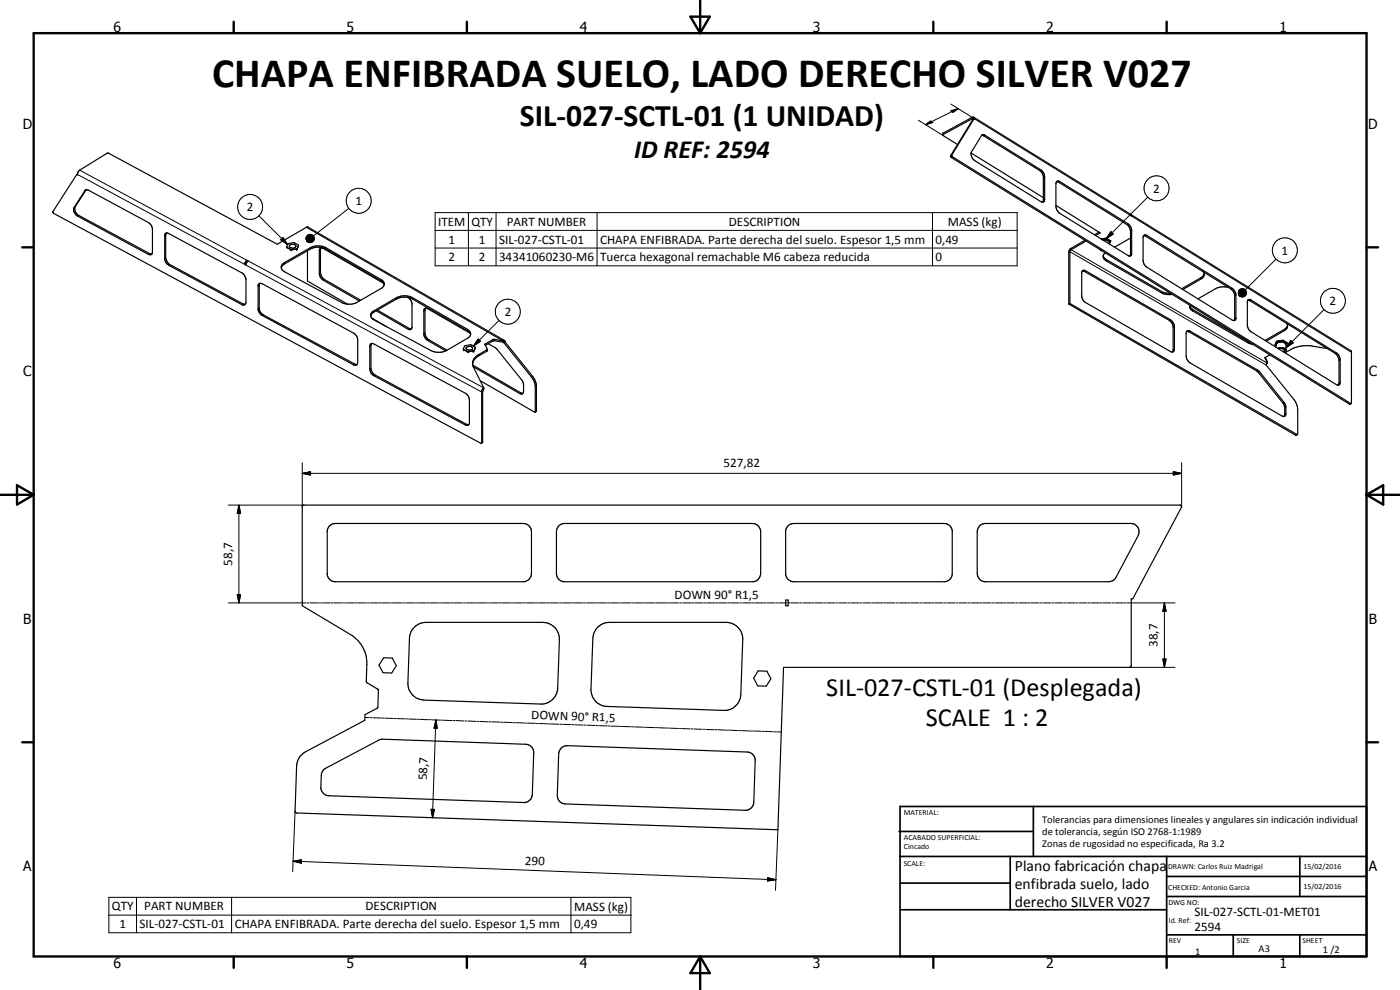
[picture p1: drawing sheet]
<svg xmlns="http://www.w3.org/2000/svg" width="420mm" height="297mm" viewBox="0 0 420 297" stroke-linecap="round" stroke-linejoin="round" font-family="sans-serif">
<g fill="none" stroke="#000" stroke-width=".35">
<path d="M292.1 35.8l-.4-.2-8.8 4.8M292.3 35.7l-.4 .2-6.6 10.8 .2 .5 119.5 74.1 .5-.2M292.3 35.7l-6.6 10.8 .1 .5 119.7 74.1M292.3 35.2l46.9 29.2M292.3 35.2h-.6l-8.8 4.8 .1 .6 4.3 2.7M292.3 35.2l.2 .7-.2-.2M23 52.4l.2 .1 .2-.8 .5-.6 8.2-5.1h.5l50.6 27.3 9.2-5.2 59 34.1M23 52.4l-7.1 11.1 .2 .5 128.4 69M23.2 52.2l-.2 .2M25.6 57.1h.9l18.4 10 .6 .6 .3 .8v7.3a.76 .76 0 0 1-1.3 .5l-21.2-11.4a2.09 2.09 0 0 1-1.1-2.6zM25.9 56.9l-3.3 5.2a2.23 2.23 0 0 0 1.1 2.5l21.2 11.5 .6 .1M291.4 45.9l21.7 13.4"/>
<path d="M294.6 40.6l.6 .2 16.8 10.3 .6 .6 .5 1.3v7.2l-.1 .4M294.7 40.5l.6-.1 17.7 11.1 .5 1.5v6.8a.69 .69 0 0 1-.3 .8 .69 .69 0 0 1-.8-.1l-19.8-12.3a2.44 2.44 0 0 1-1.1-2.6zM317.1 54.5l.6 .2 20.8 12.9 .6 1 .2 .8v6.8l-.2 .6M317.2 54.4l.8 .1 20.9 13 .7 1.5v7.2a.65 .65 0 0 1-.4 .6 .65 .65 0 0 1-.7-.1l-20.7-12.8-.6-.9-.3-1.1v-6.8zM49.6 70.1l.4-.2 .6 .2 22.2 11.9 .6 .6 .4 1.3v6.8a.79 .79 0 0 1-.4 .7 .79 .79 0 0 1-.8 0l-22.4-12.1-.8-1.5zM49.9 69.9l-.2 .6v6.8l.5 1.3 .5 .6 22.2 12 .7 .1M73.8 79.1l-.4 .2M73.8 79.1l.1 .1M73.9 79.1l-.1 .4-.4-.2M74.1 78.5h.1M74.1 78.1l.4 .2-.3 .2M74.1 78.1v.4"/>
<path d="M74.1 78.1l-.5 .6-.2 .6M74.1 78.5l-.3 .6M74.2 78.5l-.3 .6M84.8 79.2l8.3-4.9a5.1 5.1 0 0 1 4.7 0l16.5 9.6a1.43 1.43 0 0 1 1 1.3 1.43 1.43 0 0 1-1 1.4l-7.2 4.1a5.1 5.1 0 0 1-4.6 .1l-17-9.2a1.43 1.43 0 0 1-.7-2.4zM86 74l.1 .3M86 74l.1 .1M86.1 74.2v.1M86.1 74.3l1.1 .5M86.1 74.3h.1M86.9 73.6l.5-.3h.8a.6 .6 0 0 1 .6 .7 .6 .6 0 0 1-.8 .5 .71 .71 0 0 1-.8-.1 .71 .71 0 0 1-.3-.8zM87.2 74.8l.3 .1M87.3 74.9l.1 .1"/>
<path d="M87.4 74.9v.1M88.9 74.7l-1.4 .2M89.2 74.6l-.3 .1M89.2 74.5l-.3 .2M89.2 74.5v.1M89.6 73.7l-.4 .8M89.6 73.7l-.1-.2a2.44 2.44 0 0 0-3-.3l-.5 .8M92.3 75.2v9.1l12 7M96.4 74.4l-.2 .6v6.8a2.63 2.63 0 0 0 1.2 2.1l10.8 6.2M96.4 74.4h.4l18.3 10.6M96.4 74.4l-.6 .6v7.3l.5 1 .7 .8 10.9 6.2M316.9 61.6l13.3 8.3-1.4 .8"/>
<path d="M325.6 72.1l-4.3 2.5-.6 1v15.6M326 72.3l-4.9 2.9v15.9M329.8 69.6l-1.3 .8M330.1 74.9l.6 .4M330.6 71.8l1.3-.2 1.1 .7M331 72a1.72 1.72 0 0 1 1.9 .7v.5M331.1 76.8l.1 .7 .6 .6 16.8 9.7 1.5 .5h1.7M331.1 76.8l.7 1 17.1 9.8 2.4 .4M331.7 75.9l-.6 .9M331.8 71.6h.2M331.8 71.6l-1.2 .2M331.8 71.6l-.7 .4"/>
<path d="M332 71.6v.1M332 71.6l1 .7M332 71.7l.6 .6h.4M333 72.3h.1M333 72.3l-.1 .6M339.2 64.4h.3l.1 .5zM339.3 71.4l-4.8 2.8M339.4 64.4l66 40.8 .2 .3-.1 15.6M343.2 70.7l.6 .2 26 16.1 .7 1.5v7.3l-.1 .4M343.3 70.7l.4 .1M343.3 70.6l.5-.1 .4 .2 25.8 16 .5 .6 .4 1-.1 7.7-.3 .2-.5-.1-25.8-15.9a2.52 2.52 0 0 1-1.1-1.8v-7.3zM77.6 85.3l.5-.3 .6 .1 27.6 15 .7 .8 .3 1v6.9a.78 .78 0 0 1-.3 .7 .78 .78 0 0 1-.9 0l-27.7-15-.5-.6-.4-1v-7.3z"/>
<path d="M78 85l-.2 .4v7.3l.6 1.3 28.2 15.3 .5 .1M84.4 80.4l.2-.5 .8-.7 7.7-4.5a5.1 5.1 0 0 1 4.7 0l16.5 9.5 .8 .8M111.2 94.8l.5-.8 .5-.4 6.8-3.9a5.2 5.2 0 0 1 4.8 0l16.5 9.5 .6 .5 .3 .7M111.6 95.4l4.5 2.7M111.7 93.6l7.3-4.3a5.6 5.6 0 0 1 4.8 0l16.5 9.5a1.43 1.43 0 0 1 1 1.4 1.43 1.43 0 0 1-1 1.3l-6.3 3.7a5.2 5.2 0 0 1-4.6 0l-17.1-9.2a1.44 1.44 0 0 1-.6-2.4zM112.9 93.3l9.6 5.5 .6 .1 .4-.2M113.3 93l9.8 5.7h.4M115.1 85l.2 .4M122.5 89.2l.6 .6 .5 1.2v7.3l-.1 .4M127.7 92.5l-.2 .4v7.3l.3 .8 .7 .8 5.6 3.3M141 99.9l-12.7-7.3a.67 .67 0 0 0-.7-.1 .67 .67 0 0 0-.4 .6v7.3l.4 1 .7 .8 5.5 3.1M320.7 91.2l68.2 39.4 .5-.2"/>
<path d="M321.1 91.1l68.3 39.3M321.1 91.1l-.4 .1M324.8 81.3l.4-.2 .6 .1 25.4 14.7a2.68 2.68 0 0 1 1.3 2.1v6.8a.75 .75 0 0 1-.4 .7 .75 .75 0 0 1-.9 0l-25.6-14.9-.6-.6-.4-1zM324.8 81.3h.4l26.1 15.1 .8 1.6v7.2l-.2 .4M356.1 99.4l.7 .2 20.3 11.7 8 9.8a4.6 4.6 0 0 1 .5 3.2l-.3 .7M356.1 99.4l.8-.2 20.7 12 8 10 .3 .7v2.6l-.6 .5-.6-.2-27.5-15.9a2.63 2.63 0 0 1-1.2-2.1v-6.8zM357 91.7l.3 .7 .7 .5 16.9 9.7M357.1 91.6l.1 .9 .8 .8 16.5 9.5 1.6 .5M361.1 81.6a1.42 1.42 0 0 1-.6 2.1l-5.5 3.2M361.4 82.2l-.9 1.1-5.9 3.4M368.8 86.3a5.2 5.2 0 0 0-4 .3l-5.3 3.1M374.5 90l.6 .2 26 16.2 .6 1 .2 .7v6.8l-.3 .7"/>
<path d="M374.6 90l.3-.2 .6 .2 25.6 15.9a2.75 2.75 0 0 1 1.1 2v6.8l-.3 .7-.4 .2-26.4-16.4-.8-1.5v-7.2zM386.2 97.1a1.42 1.42 0 0 1-.7 2.1l-5.5 3.2M386.4 97.6l-.7 1-6.1 3.6M111.2 103.3l.4-.3 .6 .2 27.9 15.1 .8 1.5v7.2l-.2 .4-.2 .2-.9-.1-27.8-15.1-.6-.9-.2-.8v-6.8zM111.5 103.1l-.2 .4v7.2l.3 .8 .7 .9 27.7 14.9 .7 .1M139.1 104.6l.6-.9a2.56 2.56 0 0 1 2.9 .5l-.3 1M139.1 104.6v.3M139.1 104.6v.1M139.1 104.7v.2M139.1 104.9l1.1 .6M140 104.2a.97 .97 0 0 1 1.1-.4 .97 .97 0 0 1 .7 1 1.19 1.19 0 0 1-1.9-.4zM140.2 105.5h.2"/>
<path d="M140.2 105.5h.4M140.2 105.5h.1M140.4 105.5h.2M140.4 105.5v.1M141.8 109.5l14.7 8.5h.4M142 105.3l-1.4 .2M142.2 105.2l-.2 .1M142.3 105.2l-.3 .1M142.3 105.2h-.1M144.2 114.3l16.4 9.4M145.2 116.4l-.3 1v15.3l-.4 .3M145.2 116.4l-.6 1-.1 15.6"/>
<path d="M146.3 104.8l-.2 .1a11.1 11.1 0 0 0-3.7 2.5 2.35 2.35 0 0 0-.3 2.7l3.1 6.3M146.5 103.1l2.5 1.5 7.7 9.6 .4 1.2-.1 2.6-.5 .2-.6-.1-13.9-8.1M150.9 102.6l-2.9-.4-2.3 1.4M150.9 102.2l-2.7-.4-2.6 1.4 .7 1.6-.2 .6a9.4 9.4 0 0 0-3.7 2.5l-.6 1.4M150.9 102.2v.4M150.9 102.6h.3v.2M150.9 102.2h.4l.3 .4M151.2 102.8l9 11.4 .4 1.5v8M151.6 102.6l8.2 10.3 .9 1.5 .3 1.2v7.8l-.4 .3M151.6 102.6l-.4 .2M379.8 107.2l.6 1.8M380.4 109l-.4 .6 8.3 10.2 1 1.9 .2 1.2-.1 7.5"/>
<path d="M381.1 106.5l-1.3 .7M382.9 103.4l.1 .2M382.9 103.4h.1M383 103.4h-.1M383.1 103.3l-.1 .9M383.1 103.3l-.1 .1M383.2 102.5l-.3 .9M383.2 102.5l-.1 .8M383.4 102.4l-.2 .1M383.4 102.5h-.2M383.4 102.4v.1M383.4 102.5l.7 .1"/>
<path d="M383.5 104.5a1.65 1.65 0 0 1 2.5 .7M383.8 104.7a1.05 1.05 0 0 1 1.6 .6l-.2 .3M384.1 102.6l1.4 .3M384.1 102.6l-.5 .1-.5 .6M384.8 102.2h.2M384.8 102.2v.1M384.8 102.2l-1.4 .2M384.8 102.3l-.5 .3M385 102.2v.1M385 102.2l1.1 .8M385 102.3l.5 .6M385.5 102.9h.6"/>
<path d="M385.5 102.9l.5 .6M386 105.2l-.5 .6M386 103.4v.1M386.1 103l-1.1-.8-1.7 .2-.4 1.1M386.1 103l-.1 2.2M398.3 104.6l-4.3-.7a10.3 10.3 0 0 0-8.3 2M90.9 151.6h263.4l.3 .5-14.6 27.6h-.5v20.1l-.2 .4h-104.1l-1.7 48.8-144.5-5.1-.5-.3 .5-13.7a5.1 5.1 0 0 1 2.6-4.3l17.9-9.5v-1.7l3.8-2 .3-5.3-3.6-2.5 .1-5.3a10.2 10.2 0 0 0-4.2-8.5l-15.2-9.1v-29.8zM98.8 157.9l.8-.6 1.1-.2h56.3a2.44 2.44 0 0 1 2.5 2.5v12.4a2.57 2.57 0 0 1-2.2 2.5h-56.9a2.52 2.52 0 0 1-2.2-2.1v-13.2zM167.6 157.9l.8-.6 1.1-.2h56.3a2.51 2.51 0 0 1 2.5 2.5v12.4a2.57 2.57 0 0 1-2.2 2.5h-57a2.49 2.49 0 0 1-2.1-2.5v-12.4l.1-.8zM236.4 157.9l.9-.6 1-.2h45a2.49 2.49 0 0 1 2.5 2.1v13.2a2.52 2.52 0 0 1-2.2 2.1h-45.7a2.52 2.52 0 0 1-2.1-2.1v-13.2zM293.9 157.9l.8-.6 1.1-.2h43.6a2.49 2.49 0 0 1 2.2 3.6l-6.7 12.5-.4 .7-1.1 .5-38 .1a2.57 2.57 0 0 1-2.1-2.5v-12.4zM115.1 197.4h2.6l1.2 2.3-1.4 2.2-2.5-.1-1.3-2.2z"/>
<path d="M124.4 188.1l1.9-1.1 1.6-.3h35a5.1 5.1 0 0 1 5 5.2l-.5 14.5a5 5 0 0 1-5.2 4.8l-35-1.1a5 5 0 0 1-4.8-5.2l.5-13.9 .5-1.5zM179.4 188.1l1.9-1.1 1.6-.3h35a5.1 5.1 0 0 1 5 5.2l-.6 16.5a4.9 4.9 0 0 1-5.1 4.7l-35-1.1a5 5 0 0 1-4.8-5.2l.5-15.2a4.9 4.9 0 0 1 1.5-3.5zM235.8 180h.7v1.7h-.7zM227.5 201.3l2.7 .1 1.1 2.3-1.3 2.2-2.6-.1-1.2-2.3zM97.1 230.9l16.7-8.9 .7-.2 43.3 1.5a2.46 2.46 0 0 1 2.4 2.6l-.4 12.5a2.5 2.5 0 0 1-2.6 2.4l-58.5-2a2.53 2.53 0 0 1-2.4-2.6l.2-4zM168.3 224.5l.9-.6 1.1-.2 53.9 1.9a2.5 2.5 0 0 1 2.4 2.6l-.4 12.5a2.53 2.53 0 0 1-2.6 2.4l-53.9-1.9a2.46 2.46 0 0 1-2.5-2.6l.5-12.5z"/>
</g>
<g fill="none" stroke="#000" stroke-width=".3">
<path d="M275.6 36.1l7.4 4.5M277.8 37.4l1.5-1.1 .6 .4zM283 40v.4M285.4 33.3l2.2-.7-1.6 1.1zM285.4 31.2l7.1 4.5M287.6 32.6l-9.8 4.8M291.7 35.2v.4l.3 .2M292.5 35.7l46.8 28.9M292.5 35.7h-.2M23.2 52.3l50.2 27M23.9 51.1l50.2 27M25.8 57l-.3 .2"/>
<path d="M285.7 46.5l-.4 .2M285.8 47l-.3 .2M295.6 40.6l-.4 .2M312.4 51l-.4 .1M313.5 53l-.4 .2M313.5 59.8l-.4 .2M318 54.5l-.3 .2M344.5 59.1l-12.5 12.5M22.6 62.1l-.4 .2M23.7 64.6l-.4 .3M44.9 76.1l-.4 .2M49.7 70.5l-.3 .2"/>
<path d="M49.7 77.3l-.3 .3M51 79.4l-.4 .2M73.8 79.5l70.8 38.1 .3-.2M74.5 78.3l70.7 38.1M77.7 64.8l8.6 8.6M84.2 71.9l.7-.7 1.4 2.2zM84.9 71.2l1.4 2.2-2.1-1.5zM85.4 78.8v.4M91.9 71.3l.2 1zM91.9 71.6l.2 .7zM91.9 71.8l.2 .5zM91.9 68.2l59 34"/>
<path d="M92 71l.1 1.3-.2-1zM92 72.1l.1 .2zM92.1 72.3l.4 .4zM92.1 72.3l.7 .5zM92.1 72.3l.9 .5zM92.1 72.3l1.2 .5zM92.1 72.3l1.4 .4zM92.1 72.3l1.7 .3-.3 .1zM92.1 72.3l1.9 .1-.2 .2zM92.1 72.3l2.1-.1-.2 .2zM92.1 72.3l2.2-.4-.1 .3zM92.1 72.3l2.2-.6v.2z"/>
<path d="M92.1 72.3l2.2-.9v.3zM92.1 72.3l2.2-1.1v.2zM92.1 72.3l2-1.4 .2 .3zM92.1 72.3l1.9-1.6 .1 .2zM92.1 70.8v1.5zM92.1 72.3h2.1M92.3 70.6l.2-.1-.4 1.8zM92.3 70.6l-.2 1.7zM92.5 70.5l.2-.1-.6 1.9zM92.7 70.4l.3-.1-.9 2zM93 70.3h.3l-1.2 2zM93.1 74.3v.4"/>
<path d="M93.3 70.3l.2 .1-1.4 1.9zM93.5 70.4l.3 .1-1.7 1.8zM93.8 70.5l.2 .2-1.9 1.6zM96.2 75l-.4 .2M97.8 74.3v.4M104.7 62.5l-10.6 8.3M130.6 63.8h174.7v16h-174.7zM130.6 69.1h174.7M130.6 74.4h174.7M140.6 63.8v16M148.9 63.8v16M179.2 63.8v16"/>
<path d="M279.9 63.8v16M320.7 75.7l.4-.2 58.9 34.1M321.5 74.5v.4l58.9 34.1M330.4 71.7l1.6-.3 1.4 .9-.5 .9M332.1 77.9v.4M333.4 69.5l.7 .7-2.1 1.4zM338.5 67.1l-.4 .3M339.6 64.9l66 40.8M339.6 76l-.3 .2M339.6 69.2l-.3 .2M344.2 70.7l-.4 .2M383 77.7l-9.3 9.3"/>
<path d="M72.9 91.2l-.3 .2M77.8 85.6l-.3 .3M77.8 92.5l-.3 .2M79 94.5l-.3 .2M96.2 81.8l-.4 .2M97.4 83.9l-.4 .2M112.2 93.3v.3M114.3 83.9v.3M119 89.3v.4M122.8 98.6l-.3 .2M123.8 89.3v.4M127.5 99.9l-.3 .2"/>
<path d="M127.5 93.1l-.3 .2M140.3 98.8v.4M149.8 96.1l-7.7 7.7M325.8 81.2l-.4 .2M348.6 87.4v.4M351.2 95.9l-.3 .2M352.5 98l-.4 .2M357.2 99.4l-.4 .2M358 92.9v.4M360.5 83.3v.4M369.8 86.5l-.4 .2M370.9 88.6l-.4 .2"/>
<path d="M370.9 95.4l-.4 .1M371.6 87.8l.4 .9zM371.6 88l.4 .7zM371.7 87.5l.3 1.2zM371.7 88.3l.3 .4zM371.8 87.2l.2 1.5zM371.8 88.5l.2 .2zM371.9 87l.2-.2-.1 1.9zM371.9 87l.1 1.7-.2-1.5zM372 88.7l.4 .3zM372 88.7l.7 .4zM372 88.7l.9 .4z"/>
<path d="M372 88.7l1.2 .3zM372 88.7l1.5 .2zM372 88.7l1.7 .1-.2 .1zM372 88.7l1.9-.1-.2 .2zM372 88.7l2-.4-.1 .3zM372 88.7l2.1-.6-.1 .2zM372 88.7l2.1-.9v.3zM372 88.7l2.1-1.2v.3zM372 88.7l2-1.4 .1 .2zM372 88.7l1.8-1.7 .2 .3zM372.1 86.8l.3-.1-.4 2zM372.4 86.7l.2-.1-.6 2.1z"/>
<path d="M372.6 86.6h.3l-.9 2.1zM372.9 86.6h.3l-1.2 2.1zM373.2 86.6l.2 .1-1.4 2zM373.4 86.7l.3 .2-1.7 1.8zM373.7 86.9l.1 .1-1.8 1.7zM375.5 90l-.4 .2M385.5 98.8v.4M397.4 92.9l-11.4 11.4M106.5 109.2l-.4 .3M111.3 110.5l-.3 .2M111.3 103.7l-.3 .2M112.6 112.5l-.4 .2"/>
<path d="M128.7 101.9l-.4 .3M143.5 101.7l.7 .7-2.1 1.4zM143.8 106.3v.4M145.6 103.2v.3M146.1 104.9v.5M147.9 101.9v.4M148.3 101.8v.4M150.9 102.6l.3 .2M156.3 117.9l-.4 .2M159.8 112.9l-.3 .2M161 116l-.4 .1M352.5 104.8l-.4 .2"/>
<path d="M374.5 102.4v.4M377.4 111l-.3 .3M378 111.5l-.4 .3M379.7 107.4h.1M383 103.7l-.4-.2 .5-1.1 1.9-.4 1.4 .9-.4 .9M387.4 102.2l.7 .7-2.1 1.4zM401.1 105.9l-.4 .1M402.2 107.9l-.3 .2M402.2 114.7l-.3 .2M90.7 138.9v13.2M140 127.3l-.4 .2M144.9 132.6l-.3 .2"/>
<path d="M161 123.3l-.4 .2M354.6 138.9v13.2M385.3 120.6l-.3 .3M385.9 122.2l-.3 .2M385.9 124.1l-.3 .2M389.2 130.3l-.3 .3M405.4 121.1l-.4 .2M68.5 151.6h22.7M71.7 151.6l.5 2.5h-1zM71.7 151.6v29.3M90.7 142l2.5-.5v1zM90.7 142h263.9"/>
<path d="M352.1 141.5l2.5 .5-2.5 .5zM71.2 178.4h1l-.5 2.5zM68.5 180.9h23.4M92.2 180.9h.6M93.1 180.9h2.4M95.8 180.9h.6M96.7 180.9h2.4M99.4 180.9h.6M100.3 180.9h2.4M103 180.9h.6M103.9 180.9h2.4M106.6 180.9h.6"/>
<path d="M107.5 180.9h2.4M110.2 180.9h.6M111.2 180.9h2.3M113.8 180.9h.7M114.7 180.9h2.4M117.4 180.9h.7M118.3 180.9h2.4M121.1 180.9h.6M122 180.9h2.4M124.7 180.9h.6M125.5 180.9h2.5M128.3 180.9h.6"/>
<path d="M129.1 180.9h2.5M131.9 180.9h.5M132.7 180.9h2.5M135.5 180.9h.5M136.3 180.9h2.5M139.1 180.9h.5M140 180.9h2.4M142.7 180.9h.6M143.6 180.9h2.4M146.3 180.9h.6M147.2 180.9h2.4M149.9 180.9h.6"/>
<path d="M150.8 180.9h2.4M153.5 180.9h.6M154.4 180.9h2.4M157.1 180.9h.6M158 180.9h2.4M160.7 180.9h.6M161.6 180.9h2.4M164.3 180.9h.6M165.2 180.9h2.4M167.9 180.9h.6M168.8 180.9h2.4M171.5 180.9h.6"/>
<path d="M172.4 180.9h2.4M175.1 180.9h.6M176.1 180.9h2.3M178.7 180.9h.7M179.7 180.9h2.3M182.3 180.9h.7M183.2 180.9h2.4M186 180.9h.6M186.8 180.9h2.5M189.6 180.9h.5M190.4 180.9h2.5M193.2 180.9h.5"/>
<path d="M194 180.9h2.5M196.8 180.9h.6M197.6 180.9h2.5M200.4 180.9h.5M201.2 180.9h2.5M204 180.9h.5M204.9 180.9h2.4M207.6 180.9h.6M208.5 180.9h2.4M211.2 180.9h.6M212.1 180.9h2.4M214.8 180.9h.6"/>
<path d="M215.7 180.9h2.4M218.4 180.9h.6M219.3 180.9h2.4M222 180.9h.6M222.9 180.9h2.4M225.6 180.9h.6M226.5 180.9h2.4M229.2 180.9h.6M230.1 180.9h2.4M232.8 180.9h.6M233.7 180.9h2.4M236.4 180.9h.6"/>
<path d="M237.3 180.9h2.4M240 180.9h.6M240.9 180.9h2.4M243.6 180.9h.7M244.5 180.9h2.4M247.2 180.9h.7M248.1 180.9h2.4M250.9 180.9h.5M251.7 180.9h2.5M254.5 180.9h.5M255.3 180.9h2.5M258.1 180.9h.5"/>
<path d="M259 180.9h2.4M261.7 180.9h.6M262.5 180.9h2.5M265.2 180.9h.7M266.1 180.9h2.5M268.9 180.9h.6M269.8 180.9h2.4M272.5 180.9h.6M273.4 180.9h2.4M276.1 180.9h.6M277 180.9h2.4M279.7 180.9h.6"/>
<path d="M280.6 180.9h2.4M283.3 180.9h.6M284.2 180.9h2.4M286.9 180.9h.6M287.8 180.9h2.4M290.5 180.9h.6M291.4 180.9h2.4M294.1 180.9h.6M295 180.9h2.4M297.7 180.9h.6M298.6 180.9h2.4M301.3 180.9h.6"/>
<path d="M302.2 180.9h2.4M304.9 180.9h.6M305.8 180.9h2.4M308.5 180.9h.6M309.4 180.9h2.4M312.1 180.9h.6M313 180.9h2.4M315.8 180.9h.5M316.6 180.9h2.5M319.4 180.9h.5M320.2 180.9h2.5M322.9 180.9h.6"/>
<path d="M323.9 180.9h2.4M326.5 180.9h.7M327.5 180.9h2.3M330.1 180.9h.7M331.1 180.9h2.3M333.8 180.9h.6M334.7 180.9h2.4M337.4 180.9h.6M338.3 180.9h14.3M349 197.7h1l-.5 2.5zM349.5 180.9l.5 2.5h-1zM349.5 180.9v19.3"/>
<path d="M109.5 215.3h1.2M111 215.3h.6M111.9 215.3l2.4 .1M114.6 215.4l.6 .1M115.5 215.5l2.4 .1M118.1 215.6h.7M119.1 215.6l2.3 .1M121.7 215.7h.6M122.6 215.7l2.4 .1M125.3 215.8h.6M126.2 215.9h2.4M128.9 215.9h.5"/>
<path d="M129.7 216l2.5 .1M130.8 216l.4 2.5h-1zM130.8 216l-1 29.4M132.4 216.1h.6M133.3 216.1l2.4 .1M136 216.2h.6M136.9 216.2l2.4 .1M139.6 216.3h.6M140.5 216.3l2.3 .2M143.2 216.5h.6M144 216.5l2.4 .1M146.7 216.6h.6"/>
<path d="M147.6 216.6l2.4 .1M150.3 216.7h.6M151.2 216.7l2.4 .1M153.9 216.8h.6M154.8 216.8l2.3 .1M157.4 217h.6M158.3 217h2.4M161 217.1h.6M161.9 217.1l2.4 .1M164.5 217.2h.7M165.4 217.2l2.4 .1M168.1 217.3h.6"/>
<path d="M169 217.3l2.4 .1M171.7 217.4l.6 .1M172.6 217.5l2.4 .1M175.3 217.6h.5M176.2 217.6l2.4 .1M178.8 217.7h.6M179.7 217.7l2.4 .1M182.4 217.8h.6M183.3 217.8l2.4 .1M186 217.9l.6 .1M186.8 218l2.5 .1M189.6 218.1h.5"/>
<path d="M190.4 218.1l2.4 .1M193.1 218.2h.6M194 218.2l2.4 .1M196.7 218.3h.6M197.6 218.4h2.4M200.2 218.4h.7M201.2 218.5l2.3 .1M203.8 218.6h.6M204.7 218.6l2.4 .1M207.4 218.7h.6M208.3 218.7l2.3 .1M211 218.8h.5"/>
<path d="M211.9 218.9h2.3M214.5 218.9h.6M215.4 218.9l2.4 .2M218.1 219.1h.6M219 219.1l2.4 .1M221.7 219.2h.6M222.6 219.2l2.3 .1M225.2 219.3h.6M226.1 219.3l2.4 .1M228.8 219.5h.6M229.7 219.5h2.4M232.4 219.6h.6"/>
<path d="M233.2 219.6h1.3M339 200.2h13.6M88 258.4l2.5-.4v1zM88 258.4l144.9 5.5M88.5 243.4l-.7 18.1M129.4 242.8l1 .1-.6 2.5zM233.5 249l-.8 18.1M32.7 269.2h156.6v10.7h-156.6zM32.7 274.6h156.6M41 269.2v10.7M69.5 269.2v10.7M171.4 269.2v10.7"/>
<path d="M230.4 263.4l2.5 .5-2.6 .4z"/>
<circle cx="347.1" cy="56.5" r="3.7"/>
<circle cx="75.1" cy="62.1" r="3.7"/>
<circle cx="107.6" cy="60.2" r="3.7"/>
<circle cx="385.6" cy="75.1" r="3.8"/>
<circle cx="152.4" cy="93.5" r="3.7"/>
<circle cx="400" cy="90.3" r="3.8"/>
</g>
<g fill="#000">
<circle cx="86" cy="74" r=".18"/>
<circle cx="87.2" cy="74.8" r=".18"/>
<circle cx="87.5" cy="74.9" r=".18"/>
<circle cx="88.9" cy="74.7" r=".18"/>
<circle cx="89.1" cy="74.7" r=".18"/>
<circle cx="89.2" cy="74.5" r=".18"/>
<circle cx="331.8" cy="71.6" r=".18"/>
<circle cx="139.1" cy="104.9" r=".18"/>
<circle cx="140.6" cy="105.5" r=".18"/>
<circle cx="142" cy="105.3" r=".18"/>
<circle cx="142.1" cy="105.3" r=".18"/>
<circle cx="142.3" cy="105.2" r=".18"/>
<circle cx="142.7" cy="104.4" r=".18"/>
<circle cx="383.2" cy="102.5" r=".18"/>
</g>
<g fill="none" stroke="#000" stroke-width=".71">
<path d="M10.1 9.9h400v277.1h-400zM70.1 6.5v3.4M140.1 6.5v3.4M207.2 5h5.8l-2.9 4.9zM210.1 0v9.9M280.1 6.5v3.4M350.1 6.5v3.4M6.7 74.2h3.4M410.1 74.2h3.5M.1 148.5h10M5.1 145.6l5 2.9-5 2.9zM410.1 148.5h10"/>
<path d="M410.1 148.5l5-2.9v5.8zM6.7 222.7h3.4M410.1 222.7h3.5M70.1 287v3.4M140.1 287v3.4M210.1 287v10M210.1 287l2.9 5h-5.8zM280.1 287v3.4M350.1 287v3.4"/>
</g>
<g fill="none" stroke="#000" stroke-width=".51">
<path d="M269.8 249.5h40.3M270.1 242h140v45h-140zM270.1 257h140M303.2 257v16M310.1 242v15M350.1 257v30M390.1 257v12M270.1 265h33.1M270.1 273h80M350.1 269h60M350.1 263h60M350.1 280.5h60"/>
<path d="M370.1 280.5v6.5M390.1 280.5v6.5"/>
</g>
<g fill="#000">
<path d="M277.8 37.4l1.5-1.1 .6 .4zM285.4 33.3l2.2-.7-1.6 1.1zM84.9 71.2l1.4 2.2-2.1-1.5zM92.1 72.3l.4 .4zM92.1 72.3l.7 .5zM92.1 72.3l.9 .5zM92.1 72.3l1.2 .5zM92.1 72.3l1.4 .4zM92.1 72.3l1.7 .3-.3 .1zM92.1 72.3l1.9 .1-.2 .2zM92.1 72.3l2.2-.6v.2zM92.1 72.3l2.2-.9v.3z"/>
<path d="M92.1 72.3l2.2-1.1v.2zM92.1 72.3l2-1.4 .2 .3zM92.1 72.3l1.9-1.6 .1 .2zM93.8 70.5l.2 .2-1.9 1.6zM93.5 70.4l.3 .1-1.7 1.8zM93.3 70.3l.2 .1-1.4 1.9zM93 70.3h.3l-1.2 2zM92.7 70.4l.3-.1-.9 2zM92.5 70.5l.2-.1-.6 1.9zM92.3 70.6l.2-.1-.4 1.8zM92.3 70.6l-.2 1.7zM92.1 70.8v1.5z"/>
<path d="M92 71l.1 1.3-.2-1zM91.9 71.3l.2 1zM91.9 71.6l.2 .7zM91.9 71.8l.2 .5zM92 72.1l.1 .2zM333.4 69.5l.7 .7-2.1 1.4zM372 88.7l.4 .3zM372 88.7l.7 .4zM372 88.7l.9 .4zM372 88.7l1.2 .3zM372 88.7l1.5 .2zM372 88.7l1.7 .1-.2 .1z"/>
<path d="M372 88.7l1.9-.1-.2 .2zM372 88.7l2.1-.6-.1 .2zM372 88.7l2.1-.9v.3zM372 88.7l2.1-1.2v.3zM372 88.7l2-1.4 .1 .2zM372 88.7l1.8-1.7 .2 .3zM373.7 86.9l.1 .1-1.8 1.7zM373.4 86.7l.3 .2-1.7 1.8zM373.2 86.6l.2 .1-1.4 2zM372.9 86.6h.3l-1.2 2.1zM372.6 86.6h.3l-.9 2.1zM372.4 86.7l.2-.1-.6 2.1z"/>
<path d="M371.9 87l.2-.2-.1 1.9zM371.9 87l.1 1.7-.2-1.5zM371.8 87.2l.2 1.5zM371.7 87.5l.3 1.2zM371.6 87.8l.4 .9zM371.6 88l.4 .7zM371.7 88.3l.3 .4zM371.8 88.5l.2 .2zM143.5 101.7l.7 .7-2.1 1.4zM387.4 102.2l.7 .7-2.1 1.4zM71.7 151.6l.5 2.5h-1zM90.7 142l2.5-.5v1z"/>
<path d="M352.1 141.5l2.5 .5-2.5 .5zM71.2 178.4h1l-.5 2.5zM349 197.7h1l-.5 2.5zM349.5 180.9l.5 2.5h-1zM130.8 216l.4 2.5h-1zM88 258.4l2.5-.4v1zM129.4 242.8l1 .1-.6 2.5zM230.4 263.4l2.5 .5-2.6 .4z"/>
</g>
<path d="M92.1 72.1h2.2M372 88.5h2M372.2 86.7v2" fill="none" stroke="#000" stroke-width=".38"/>
<text font-size="12.6" x="63.7" y="26.1">CHAPA ENFIBRADA SUELO, LADO DERECHO SILVER V027</text>
<text font-size="9.4" x="156" y="37.9">SIL-027-SCTL-01 (1 UNIDAD)</text>
<g font-size="7.9">
<text x="190.3" y="47.4">ID REF: 2594</text>
<text x="248" y="208.9">SIL-027-CSTL-01 (Desplegada)</text>
<text x="277.9" y="217.9">SCALE 1 : 2</text>
</g>
<g font-size="4.7">
<text x="304.6" y="261.2">Plano fabricación chapa</text>
<text x="304.6" y="266.6">enfibrada suelo, lado</text>
<text x="304.6" y="272">derecho SILVER V027</text>
</g>
<g font-size="4.2">
<text x="34" y="9.6">6</text>
<text x="104" y="9.6">5</text>
<text x="174" y="9.6">4</text>
<text x="244" y="9.6">3</text>
<text x="314" y="9.6">2</text>
<text x="384" y="9.6">1</text>
<text x="6.8" y="38.7">D</text>
<text x="410.6" y="38.7">D</text>
<text x="7" y="112.9">C</text>
<text x="410.8" y="112.9">C</text>
<text x="7" y="187.1">B</text>
<text x="410.8" y="187.1">B</text>
<text x="7" y="261.4">A</text>
<text x="410.8" y="261.4">A</text>
<text x="34" y="290.4">6</text>
<text x="104" y="290.4">5</text>
<text x="174" y="290.4">4</text>
<text x="244" y="290.4">3</text>
<text x="314" y="290.4">2</text>
<text x="384" y="290.4">1</text>
</g>
<g font-size="3.9">
<text x="346.1" y="57.8">2</text>
<text x="74.1" y="63.4">2</text>
<text x="106.7" y="61.5">1</text>
<text x="131.5" y="67.7">ITEM</text>
<text x="141.5" y="67.8">QTY</text>
<text x="152.1" y="67.7">PART NUMBER</text>
<text x="218.8" y="67.8">DESCRIPTION</text>
<text x="284.4" y="67.9">MASS (kg)</text>
<text x="134.6" y="73.1">1</text>
<text x="143.8" y="73.1">1</text>
<text x="149.8" y="73.1">SIL-027-CSTL-01</text>
<text x="180.1" y="73.2">CHAPA ENFIBRADA. Parte derecha del suelo. Espesor 1,5 mm</text>
<text x="280.7" y="73.1">0,49</text>
<text x="384.6" y="76.4">1</text>
<text x="134.6" y="78.4">2</text>
<text x="143.8" y="78.4">2</text>
<text x="149.8" y="78.4">34341060230-M6</text>
<text x="180.1" y="78.4">Tuerca hexagonal remachable M6 cabeza reducida</text>
<text x="280.7" y="78.4">0</text>
<text x="151.5" y="94.8">2</text>
<text x="399" y="91.5">2</text>
<text x="217.2" y="140">527,82</text>
<text x="69.7" y="169.7" transform="rotate(-90 69.7 169.7)">58,7</text>
<text x="202.5" y="179.6">DOWN 90° R1,5</text>
<text x="347.4" y="194.1" transform="rotate(-90 347.4 194.1)">38,7</text>
<text x="159.5" y="215.7" transform="rotate(2 159.5 215.7)">DOWN 90° R1,5</text>
<text x="128.1" y="234.1" transform="rotate(-88 128.1 234.1)">58,7</text>
<text x="157.5" y="259.5" transform="rotate(2 157.5 259.5)">290</text>
<text x="33.6" y="273.2">QTY</text>
<text x="43.3" y="273.2">PART NUMBER</text>
<text x="109.7" y="273.2">DESCRIPTION</text>
<text x="172.3" y="273.3">MASS (kg)</text>
<text x="358.5" y="275">SIL-027-SCTL-01-MET01</text>
<text x="35.8" y="278.5">1</text>
<text x="41.9" y="278.5">SIL-027-CSTL-01</text>
<text x="70.4" y="278.6">CHAPA ENFIBRADA. Parte derecha del suelo. Espesor 1,5 mm</text>
<text x="172.3" y="278.5">0,49</text>
<text x="358.5" y="279.4">2594</text>
</g>
<g font-size="3.1">
<text x="312.7" y="246.8">Tolerancias para dimensiones lineales y angulares sin indicación individual</text>
<text x="312.7" y="250.4">de tolerancia, según ISO 2768-1:1989</text>
<text x="312.7" y="254">Zonas de rugosidad no especificada, Ra 3.2</text>
<text x="358.7" y="286.5">1</text>
<text x="377.7" y="285.6">A3</text>
<text x="397" y="285.9">1 /2</text>
</g>
<g font-size="2.4">
<text x="271.2" y="244.4">MATERIAL:</text>
<text x="271.3" y="252">ACABADO SUPERFICIAL:</text>
<text x="271.3" y="254.6">Cincado</text>
<text x="271.2" y="259.7">SCALE:</text>
<text x="350.6" y="260.8">DRAWN: Carlos Ruiz Madrigal</text>
<text x="391.2" y="260.6">15/02/2016</text>
<text x="350.6" y="267">CHECKED: Antonio Garcia</text>
<text x="391.2" y="266.7">15/02/2016</text>
<text x="350.6" y="271.4">DWG NO:</text>
<text x="350.8" y="276.9">Id. Ref:</text>
<text x="350.8" y="282.8">REV</text>
<text x="371.2" y="282.9">SIZE</text>
<text x="390.9" y="282.9">SHEET</text>
</g>
</svg>
